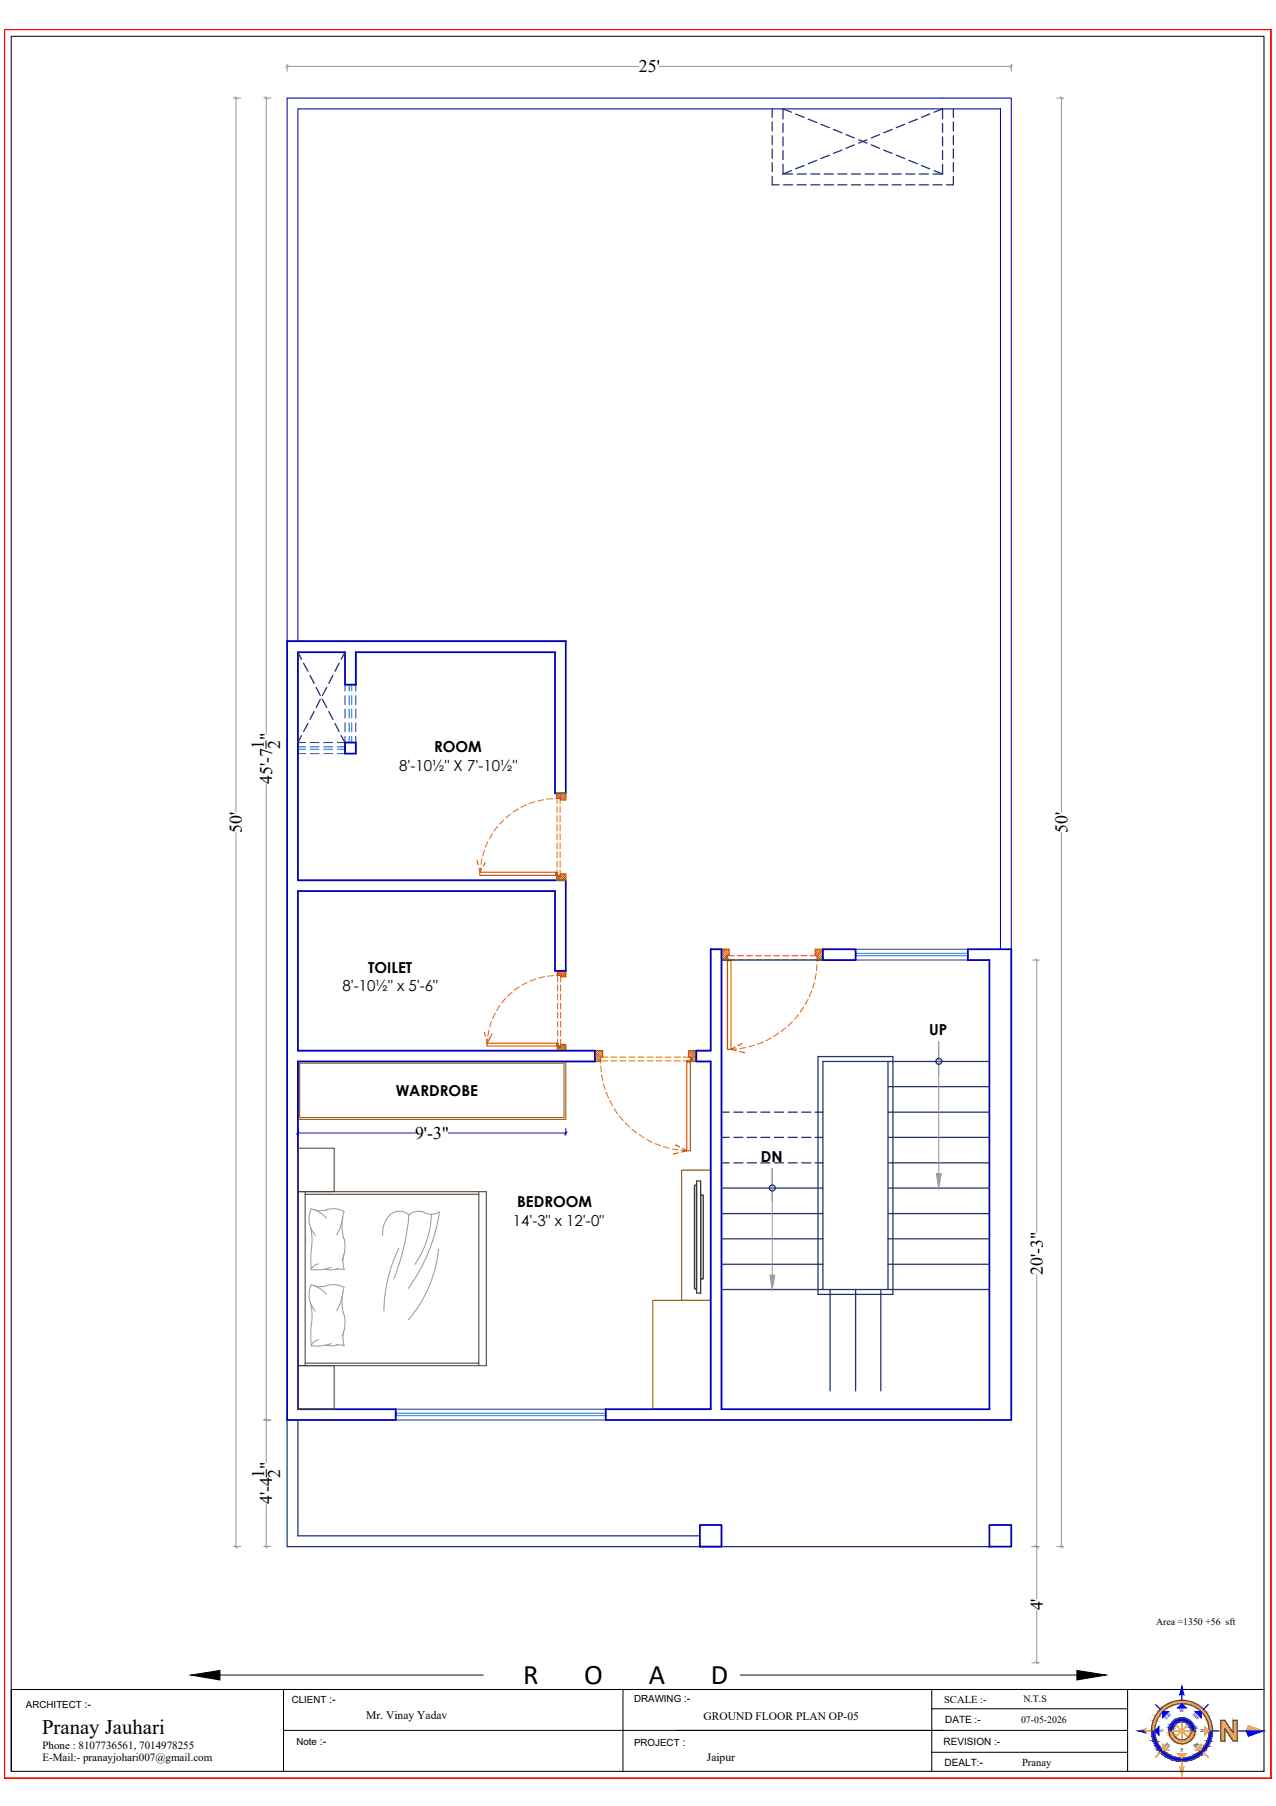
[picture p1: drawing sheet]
<svg xmlns="http://www.w3.org/2000/svg" width="210mm" height="297mm" viewBox="0 0 210 297" stroke-linecap="round" stroke-linejoin="round" font-family="sans-serif">
<!-- layer: Door -->
<g fill="none" stroke="#dd6e00" stroke-width=".21">
<path d="M91.6 130.5h1.5v1.1h-.9v-.4h-.6zM91.6 130.5v.1M91.9 130.5l-.3 .4M92.3 130.5l-.7 .7M92.6 130.5l-.8 .7M92.9 130.5l-.8 .7M93.1 131.5l-.1 .1M93.1 131.2l-.4 .4M93.1 130.9l-.7 .7M93.1 130.6l-.9 .8M78.5 141.5l.1 .7M78.8 142.8l.2 .7 .2-.6"/>
<path d="M78.9 143.5h12.7v.5h-12.7zM79.8 141.9l-.3 .5M91.5 143.6h.1M91.5 143.8h.1M91.5 143.8v.1M91.6 144h.6v-.3h.9v1.1h-1.5zM91.6 143.5v.1M91.6 143.8h.1M91.6 143.6h.1M91.6 143.8v.1M91.6 143.6h-.2h.2M91.6 143.8h-.2h.2"/>
<path d="M91.6 144v.1M91.6 143.5v.4M91.7 143.9v.1M91.7 143.8l.1 .2M91.7 159.7h1.4v1h-.8v-.3h-.6zM91.7 144v.1h.4v-.1M91.7 144l.1 .3v-.3M91.8 144.1h.1M91.8 159.7l-.1 .1M91.9 144l-.3 .4M92 144v.3l.1-.3M92 144.1h.1"/>
<path d="M92.1 159.7l-.4 .4M92.1 144.1h-.1M92.3 143.7l-.1 .1M92.3 159.7l-.6 .6M92.6 143.7l-1 1M92.6 159.7l-.7 .7M92.9 159.7l-.7 .7M92.9 143.7l-1.1 1.1M93.1 159.8l-.8 .8M93.1 144.7l-.1 .1M93.1 144.4l-.4 .4M93.1 144.1l-.7 .7"/>
<path d="M93.1 143.8l-1 1M118.7 156.1h1.3v1h-.4v.8h-.9zM118.8 156.1l-.1 .1M119.2 156.1l-.5 .4M119.4 157.4h.1M119.4 157.6h.1M119.5 157.3h.1M119.5 157.6h.1M119.5 156.1l-.8 .8M119.5 157.3v.1M119.5 157.6v.1M119.6 157.3l-.1 .4 .2 .1"/>
<path d="M119.6 157.3l-.3 .1h.3M119.6 157.4h.1M119.6 157.6h.1M119.6 157.6h-.3h.4l.1 .2M119.6 157.4l-.4 .5M119.6 157.8l-.1 .1M119.7 157.8h.5M119.7 157.8l.1 .3v-.3M119.8 157.8h.1M119.8 157.9h.1M119.8 156.1l-1.1 1.2M120 156.3l-1.3 1.3"/>
<path d="M120 156.7l-1.2 1.2M120 157.1h-.1M120.1 157.8v.3zM120.1 157.9h.1M134.1 156.1h1.3v1.8h-.9v-.8h-.4zM134.2 156.1l-.1 .1M134.6 156.1l-.5 .4M134.9 156.1l-.8 .8M135.3 156.1l-1.1 1M135.4 156.3l-.9 .9M135.4 156.7l-.9 .9M135.4 157.1l-.8 .8"/>
<path d="M135.4 157.4l-.5 .5M135.4 157.8l-.1 .1M79.7 169.8l.1 .6M80.9 170.1l-.8 1.5h11.6v.4h-11.6l-.1-1M91.6 171.7h.1M91.6 171.9h.1M91.6 171.6v.1M91.7 172.1h.6v-.3h.8v1h-1.4zM91.7 171.7h-.2l.2-.1v.4M91.7 171.9h.1M91.7 171.9h-.2l.2 .1M91.7 172l.1 .1h.4"/>
<path d="M91.7 171.9l.1 .4 .1-.2M91.8 172.1l-.1 .1M91.8 172.2h.1M91.8 172.1h.1M91.9 172.2h.1M91.9 172.1h.1M92 172.1l-.3 .3M92.1 172.2h.1M92.1 172.1h.1M92.1 172.1v.2v-.2M92.3 171.8h.1M92.6 171.8l-.9 .9"/>
<path d="M92.9 171.8l-1 1M93.1 160.6l-.1 .1M93.1 160.3l-.4 .4M93.1 160.1l-.7 .6M93.1 172.7l-.1 .1M93.1 172.4l-.4 .4M93.1 172.2l-.7 .6M93.1 171.9l-.9 .9M97.9 172.8h1.2v1h-.4v.8h-.8zM97.9 173l.8 .9M97.9 173.4l.8 .9M97.9 173.7l.8 .9"/>
<path d="M97.9 174.1l.4 .5M97.9 174.5v.1M97.9 172.8l1.1 1M98.3 172.8l.8 .8M98.7 172.8l.4 .4M99 172.8h.1M113.1 174.5h.1M113.1 174.5v.3v-.3M113.1 174.6h.1M113.3 172.8h1.2v1.8h-.8v-.8h-.4zM113.3 173l1.2 1.3M113.3 173.4l1.2 1.2"/>
<path d="M113.3 173.7v.1M113.4 172.8l1.1 1.1M113.4 174.5v.3v-.3M113.4 174.5h.1M113.4 174.6h.1M113.5 174.6h-.1M113.7 173.9v.5M113.7 174h.2l-.2 .1M113.7 174h.1M113.7 174.3h.1M113.7 174.3h.2l-.3 .1-.1 .1h-.5M113.7 174.1l.4 .5"/>
<path d="M113.7 174.5v.1M113.7 174.3l-.2 .2M113.7 172.8l.8 .8M113.8 174h.1M113.8 174.3h.1M114.1 172.8l.4 .4M114.5 172.8h.1M120.9 172.2l-.6 .4v-14.8h-.6v14.8h.6l.8 .2M121.7 172.9l.8 .2M122.1 171.6l-.7 .4M111.1 188.3l.7 .3M111.5 189.6l-.8 .2"/>
<path d="M112.3 188.9l.7 .4v-14.8h.6v14.8h-.6l-.9 .2"/>
</g>
<g fill="none" stroke="#dd6e00" stroke-width=".16">
<path d="M79.7 139.8l-.3 1M80.2 138.4l-.3 .9M81 137.1l-.5 .9M81.9 135.9l-.6 .8M82.9 134.8l-.7 .8M84 133.9l-.7 .6M85.2 133.1l-.8 .5M86.6 132.4l-.9 .4M88 131.9l-1 .3M89.4 131.5l-.9 .2M90.9 131.4h-1M91.4 131.3h.7h-.5h.5v.9"/>
<path d="M91.6 131.3v.9M91.6 132.7v.9M91.6 134.2v1M91.6 135.6v1.1M91.6 137.2v.9M91.6 138.6v1M92.1 132.7v.9M92.1 134.2v1M92.1 135.6v1.1M92.1 137.2v.9M92.1 138.6v1M79.1 142.7l-.1 .8"/>
<path d="M79.3 141.2l-.2 1M91.6 143.1v.9h.5v-.9M91.6 140.1v1M91.6 141.6v1M92.1 140.1v1M92.1 141.6v1M120.8 157.2h-1.1v.6h1.1M121.3 157.2h1M121.3 157.8h1M122.8 157.2h1M122.8 157.8h1M124.3 157.2h1"/>
<path d="M124.3 157.8h1M125.8 157.2h1M125.8 157.8h1M127.3 157.2h1M127.3 157.8h1M128.8 157.2h1M128.8 157.8h1M130.2 157.2h1.1M130.2 157.8h1.1M131.8 157.2h.9M131.8 157.8h.9M133.3 157.2h1.1v.6v-.6"/>
<path d="M133.3 157.8h1.1M134.4 158.6l-.1 1M134.4 157.2v1M80.2 170.9l-.1 .7M80.4 169.4l-.2 1M80.8 168l-.3 1M81.5 166.6l-.4 1M82.2 165.4l-.5 .8M83.2 164.2l-.7 .8M84.2 163.2l-.7 .7M85.4 162.3l-.8 .6M86.7 161.6l-.9 .5"/>
<path d="M88.1 161l-.9 .4M89.6 160.7l-1 .2M91 160.4l-1 .2M91.5 160.4h.7M91.7 170.9v1.1h.5v-1.1M91.7 160.4v1.1M91.7 162v1M91.7 163.5v1M91.7 165v1M91.7 166.5v1M91.7 168v1M91.7 169.5v.9"/>
<path d="M92.2 160.4h-.5h.5v1.1M92.2 162v1M92.2 163.5v1M92.2 165v1M92.2 166.5v1M92.2 168v1M92.2 169.5v.9M98.8 173.9v.6v-.6h1.2M98.8 174.5h1.2M98.8 173.9v.9M98.8 175.3l.1 1M99 176.8l.2 1"/>
<path d="M99.3 178.3l.3 .9M99.7 179.7l.4 .9M100.5 173.9h1M100.5 174.5h1M102 173.9h.9M102 174.5h.9M103.4 173.9h1.1M103.4 174.5h1.1M104.9 173.9h1M104.9 174.5h1M106.5 173.9h.9M106.5 174.5h.9"/>
<path d="M107.9 173.9h1M107.9 174.5h1M109.4 173.9h1M109.4 174.5h1M110.9 173.9h1M110.9 174.5h1M112.4 173.9h1.2v.6h-1.2M121.2 172.5l-.9 .1M122.7 172.3l-1 .2M124.1 171.9l-.9 .3M125.5 171.4l-.9 .3M126.9 170.7l-.9 .5"/>
<path d="M128.1 169.9l-.8 .6M129.3 169l-.8 .7M130.4 168l-.7 .7M131.3 166.9l-.6 .7M132.2 165.7l-.6 .8M132.9 164.3l-.5 .9M133.5 163l-.4 .9M134 161.6l-.3 .9M134.3 160.1l-.2 1M100.3 181l.5 .9M101 182.3l.6 .9M101.9 183.6l.6 .7"/>
<path d="M102.9 184.7l.7 .7M104 185.7l.7 .7M105.1 186.6l.8 .6M106.4 187.4l.9 .5M107.7 188.1l1 .3M109.1 188.6l1 .2M110.6 189l.9 .1M112 189.2l1 .1"/>
</g>
<!-- layer: furn -->
<path d="M49 174.6h44.1v9.5h-44.1zM49.3 174.9h43.5v8.9h-43.5zM112.1 192.4h4.8v21.5h-4.8zM107.4 213.9h9.5v17.9h-9.5z" fill="none" stroke="#954a00" stroke-width=".17"/>
<!-- layer: FUR. -->
<path d="M114.2 194.9h.4v17.1h-.4zM114.6 194.2h.7v18.5h-.7zM115.3 196.6h.4v13.8h-.4z" fill="none" stroke="#4e3524" stroke-width=".21"/>
<!-- layer: WIN -->
<g fill="none" stroke="#105689" stroke-width=".16">
<path d="M56.8 113.7v-1.1h1.7v1.1M56.8 114.4v1.5M56.8 116.6v1.5M56.8 118.9v1.5M58.5 114.4v1.5M58.5 116.6v1.5M58.5 118.9v1.5M50.3 122.1h-1.3v1.9h1.3M51 124h1.5M51 122.1h1.5M53.2 124h1.5M53.2 122.1h1.5"/>
<path d="M55.5 122.1h1.3v1.9h-1.3M56.8 121.1v1h1.7v-1M140.7 156.1h18.5v1.8h-18.5zM65.1 231.8h34.5v1.8h-34.5z"/>
</g>
<g fill="none" stroke="#007fff" stroke-width=".16">
<path d="M57.4 113.7v-1.1h.5v1.1M57.4 114.4v1.5M57.4 116.6v1.5M57.4 118.9v1.5M57.9 114.4v1.5M57.9 116.6v1.5M57.9 118.9v1.5M50.3 122.9h-1.3v.3h1.3M51 123.2h1.5M51 122.9h1.5M53.2 123.2h1.5M53.2 122.9h1.5"/>
<path d="M55.5 122.9h1.3v.3h-1.3M57.4 121.1v1h.5v-1M140.7 156.8h18.5v.4h-18.5zM65.1 232.5h34.5v.3h-34.5z"/>
</g>
<!-- layer: Staircase -->
<g fill="none" stroke="#22346e" stroke-width=".21">
<path d="M127 17.9v1.4M130.2 18.5l-1.4-.6v1.7M130.9 18.8l1.4 .5M133 19.6l1.4 .6M150.9 19.6l-1.4 .6M152.9 18.8l-1.3 .5M153.7 18.5l1.4-.6v1.7M156.8 17.9v1.4M127 20.1v1.4M127 22.3v1.5M127 24.5v1.5M127 26.8v1.4"/>
<path d="M127 29v1.4h1.2M128.8 20.3v1.5M128.8 22.5v1.5M128.8 24.8v1.4M128.8 27v1.6M128.8 28.6h1.6M128.9 30.4h1.5M130.2 28.1l-1.4 .5M131.1 28.6h1.5M131.1 30.4h1.5M132.3 27.2l-1.4 .6M133.4 28.6h1.5"/>
<path d="M133.4 30.4h1.5M134.4 26.4l-1.4 .5M135 20.4l1.4 .6M135.6 28.6h1.5M135.6 30.4h1.5M136.4 25.5l-1.4 .6M137.1 21.3l1.4 .5M137.8 28.6h1.5M137.8 30.4h1.5M138.5 24.7l-1.4 .5M139.2 22.1l1.3 .6M140.1 28.6h1.4"/>
<path d="M140.1 30.4h1.4M140.5 23.8l-1.3 .6M141.3 23l1.3 .5M142.3 28.6h1.5M142.3 30.4h1.5M142.6 23l-1.3 .5M143.3 23.8l1.4 .6M144.6 28.6h1.4M144.6 30.4h1.4M144.7 22.1l-1.4 .6M145.4 24.7l1.4 .5M146.8 28.6h1.4"/>
<path d="M146.8 30.4h1.4M146.8 21.3l-1.4 .5M147.4 25.5l1.4 .6M148.8 20.4l-1.4 .6M149 28.6h1.5M149 30.4h1.5M149.5 26.4l1.4 .5M151.2 28.6h1.5M151.2 30.4h1.5M151.6 27.2l1.3 .6M153.5 28.6h1.6M153.5 30.4h1.5"/>
<path d="M153.7 28.1l1.4 .5M155.1 20.3v1.5M155.1 22.5v1.5M155.1 24.8v1.4M155.1 27v1.6M156.8 29v1.4h-1.1M156.8 20.1v1.4M156.8 22.3v1.5M156.8 24.5v1.5M156.8 26.8v1.4M49 107.3l.6 1.1M49.9 109.1l.8 1.3"/>
<path d="M50.7 119l-.8 1.3M51 111.1l.7 1.3M51.7 117l-.7 1.3M52 113.1l.7 1.3M52.7 115l-.7 1.4M53 115l.7 1.4M53.7 113.1l-.7 1.3M54.1 117l.7 1.3M54.8 111.1l-.7 1.3M55.1 119l.7 1.3M55.8 109.1l-.7 1.3M56.8 107.3l-.7 1.1"/>
<path d="M49.6 121l-.6 1.1M56.1 121l.7 1.1M118.7 157.9h16.7M134.6 173.8h12.3v39.1h-12.3zM146.1 178.7h16.7M146.1 174.6v37.5M162.8 174.6h-27.4v37.5M118.7 182.9h1.3M118.7 187.1h1.3M118.7 191.3h1.3M118.7 199.6h16.7M118.7 195.4h16.7"/>
<path d="M120.7 182.9h1.5M120.7 187.1h1.5M120.7 191.3h1.5M122.9 182.9h1.5M122.9 187.1h1.5M122.9 191.3h1.5M125.2 182.9h1.4M125.2 187.1h1.4M125.2 191.3h1.4M127.4 182.9h1.5M127.4 187.1h1.5M127.4 191.3h1.5"/>
<path d="M129.7 182.9h1.4M129.7 187.1h1.4M129.7 191.3h1.4M131.9 182.9h1.5M131.9 187.1h1.5M131.9 191.3h1.5M134.1 182.9h1.3M134.1 187.1h1.3M134.1 191.3h1.3M146.1 182.9h16.7M146.1 187.1h16.7M146.1 191.3h16.7"/>
<path d="M146.1 199.6h16.7M146.1 195.4h16.7M118.7 212.1h44.1M118.7 207.9h16.7M118.7 203.8h16.7M136.6 212.1v16.7M140.7 212.1v16.7M144.9 212.1v16.7M146.1 207.9h16.7M146.1 203.8h16.7M47.2 233.6v20.8h115.6M49 233.6v19h66.1"/>
<circle cx="154.4" cy="174.6" r=".49"/>
<circle cx="127" cy="195.4" r=".49"/>
</g>
<!-- layer: WALL -->
<path d="M47.2 105.5h45.9v25h-1.8v-23.2h-32.8v5.3h-1.7v-5.3h-7.8v37.5h44.1v14.9h-1.8v-13.1h-42.3v26.2h48.9v1.8h-48.9v57.2h16.1v1.8h-17.9zM56.8 122.1h1.7v1.9h-1.7zM116.9 156.1h1.8v75.7h44.1v-73.9h-3.6v-1.8h7.2v77.5h-66.8v-1.8h17.3v-57.2h-2.4v-1.8h2.4zM135.4 156.1h5.3v1.8h-5.3zM115.1 250.8h3.6v3.6h-3.6zM162.8 250.8h3.6v3.6h-3.6z" fill="none" stroke="#0000b8" stroke-width=".3"/>
<path d="M47.2 105.5v-89.4h119.2v140M49 105.5v-87.6h115.6v138.2" fill="none" stroke="#0000b8" stroke-width=".17"/>
<!-- layer: KITCHEN -->
<g fill="none" stroke="#989898" stroke-width=".16">
<path d="M38.4 16.1h1.2M38.8 16v117.6M43.4 16.1h1.2M43.8 16v104.7M47.1 10.9h58M47.2 10.5v1.2M108.4 10.9h58M166.4 10.5v1.2M173.8 16.1h1.2M174.6 16v117.6M38.8 136.9v117.6M43.8 129v111.5"/>
<path d="M174.6 136.9v117.6M169.7 157.9h1.3M170.5 157.8v44.9M154.4 176.7v-5.4v21.7M127 197.5v-5.3v17.5M170.5 209.6v53.4M43.4 233.6h1.2M38.4 254.4h1.2M43.4 254.4h1.2M43.8 247.4v7.1M169.7 254.4h1.3M173.8 254.4h1.2"/>
<path d="M169.7 273.5h1.3M170.5 264.9v8.7"/>
</g>
<!-- layer: 0 -->
<path d="M38.6 15.9l.4 .4M43.6 15.9l.4 .4M47.4 10.7l-.4 .4M166.6 10.7l-.5 .4M174.4 15.9l.4 .4M170.3 157.7l.5 .4M43.6 233.3l.4 .4M38.6 254.2l.4 .4M43.6 254.2l.4 .4M170.3 254.2l.5 .4M174.4 254.2l.4 .4M170.3 273.3l.5 .3" fill="none" stroke="#989898" stroke-width=".16"/>
<!-- layer: schemeDresi -->
<g fill="#ffbf00" stroke="#ffbf00" stroke-width=".16">
<path d="M193.5 279.7h.9h.9z"/>
<path d="M191.2 286.9l1.1 1h-1.1z"/>
<path d="M196.6 287.9l1-1v1z"/>
<path d="M193.7 288.5h1.4l-.7 .7z"/>
<path d="M187.3 284.7l1.2-.4-.2 .4z"/>
<path d="M198.2 284l.7 .7-.7 .7z"/>
<path d="M205.3 283.8l2.5 .9h-2.8z"/>
<path d="M200.8 283l1.6 1.3-.9-1.3zM200.8 283l1.6 1.3h-1.6z"/>
<path d="M202.8 283l.7 2v-2zM202.8 283l.7 2h-.7z"/>
<path d="M201.5 284.3l1.3 .7-.4-.7zM201.5 284.3l1.3 .7h-.9z"/>
<path d="M201.9 285l1.6 1.3v-1.3zM201.9 285l1.6 1.3h-.7z"/>
<path d="M200.8 284.3l.7 2v-2zM200.8 284.3l.7 2h-.7z"/>
<path d="M193.5 279.7l2.6 .3-.8-.3zM192.7 280l.8-.3 2.6 .3z"/>
<path d="M192.7 280l4 .2-.6-.2zM192.1 280.2l.6-.2 4 .2z"/>
<path d="M194.8 280.2l2.1 .1zM194.8 280.2l2.1 .1z"/>
<path d="M192.1 280.2l1.3 .1 .6-.1zM191.9 280.3l.2-.1 1.3 .1z"/>
<path d="M195.4 280.3l1.6 .1zM195.4 280.3l1.6 .1z"/>
<path d="M191.9 280.3h1.5zM191.9 280.3l1.3 .1z"/>
<path d="M195.7 280.4l1.7 .3-.4-.3zM195.7 280.4l1.7 .3h-1z"/>
<path d="M191.8 280.4l.6 .3 .8-.3zM191.4 280.7l.4-.3 .6 .3z"/>
<path d="M196.4 280.7l1.2 .1-.2-.1zM196.4 280.7l1.2 .1h-.9z"/>
<path d="M191.4 280.7l.8 .1 .2-.1zM191.2 280.8l.2-.1 .8 .1z"/>
<path d="M196.7 280.8l1.2 .3-.3-.3zM196.7 280.8l1.2 .3h-.8z"/>
<path d="M191.2 280.8l.5 .3 .5-.3zM191.2 280.8l.5 .3h-.8z"/>
<path d="M197.1 281.1l1.2 .4-.4-.4zM197.1 281.1l1.2 .4h-.8z"/>
<path d="M190.9 281.1l.4 .4 .4-.4zM190.9 281.1l.4 .4h-.7z"/>
<path d="M197.5 281.5l.9 .2-.1-.2zM197.5 281.5l.9 .2h-.7z"/>
<path d="M190.6 281.5l.5 .2 .2-.2zM190.6 281.5l.5 .2h-.7z"/>
<path d="M197.7 281.7l1.1 .5-.4-.5zM197.7 281.7l1.1 .5h-.7z"/>
<path d="M190.4 281.7l.3 .5 .4-.5zM190.4 281.7l.3 .5h-.6z"/>
<path d="M198.1 282.2l.7 .1v-.1zM198.1 282.2l.7 .1h-.6z"/>
<path d="M190.1 282.2l.5 .1 .1-.1zM190.1 282.2l.5 .1h-.6z"/>
<path d="M198.2 282.3l.9 .7-.3-.7zM198.2 282.3l.9 .7h-.6z"/>
<path d="M190 282.3l.3 .7 .3-.7zM190 282.3l.3 .7h-.6z"/>
<path d="M198.5 283l.7 .1-.1-.1zM198.5 283l.7 .1h-.6z"/>
<path d="M189.7 283l.5 .1 .1-.1zM189.7 283l.5 .1h-.5z"/>
<path d="M198.6 283.1l.8 .7-.2-.7zM198.6 283.1l.8 .7h-.6z"/>
<path d="M189.7 283.1l.3 .7 .2-.7zM189.7 283.1l.3 .7h-.5z"/>
<path d="M198.8 283.8h.6zM198.8 283.8h.6z"/>
<path d="M189.5 283.8h.5zM189.5 283.8h.5z"/>
<path d="M198.8 283.8l.7 .9-.1-.9zM198.8 283.8l.7 .9h-.6z"/>
<path d="M189.5 283.8l.4 .9 .1-.9zM189.5 283.8l.4 .9h-.5z"/>
<path d="M195.9 284.7l.6 .3 .1-.3zM195.9 284.7l.6 .3h-.6z"/>
<path d="M192.3 284.7l.6 .3v-.3zM192.3 284.7l.6 .3h-.6z"/>
<path d="M195.9 285l.6 .1v-.1zM195.9 285l.6 .1h-.6z"/>
<path d="M192.3 285l.6 .1v-.1zM192.3 285l.6 .1h-.6z"/>
<path d="M195.9 285.1l.6 .1v-.1zM195.9 285.1l.6 .1h-.7z"/>
<path d="M192.3 285.1l.7 .1-.1-.1zM192.3 285.1l.7 .1h-.7z"/>
<path d="M195.8 285.2l.6 .3 .1-.3zM195.8 285.2l.6 .3h-.7z"/>
<path d="M192.3 285.2l.8 .3-.1-.3zM192.3 285.2l.8 .3h-.7z"/>
<path d="M195.7 285.5h.7zM195.7 285.5h.7z"/>
<path d="M192.4 285.5h.7zM192.4 285.5h.7z"/>
<path d="M195.7 285.5l.6 .2 .1-.2zM195.7 285.5l.6 .2h-.8z"/>
<path d="M192.4 285.5l.9 .2-.2-.2zM192.4 285.5l.9 .2h-.8z"/>
<path d="M195.5 285.7l.7 .1 .1-.1zM195.5 285.7l.7 .1h-.8z"/>
<path d="M192.5 285.7l.9 .1-.1-.1zM192.5 285.7l.9 .1h-.8z"/>
<path d="M195.4 285.8l.8 .1v-.1zM195.3 285.9l.1-.1 .8 .1z"/>
<path d="M192.6 285.8l.9 .1zM192.6 285.8l.9 .1z"/>
<path d="M195.3 285.9l.8 .1 .1-.1zM195.1 286l.2-.1 .8 .1z"/>
<path d="M192.6 285.9l1.1 .1-.2-.1zM192.6 285.9l1.1 .1h-.9z"/>
<path d="M195.1 286l.9 .1 .1-.1zM194.9 286.1l.2-.1 .9 .1z"/>
<path d="M192.8 286l1.2 .1zM192.8 286l1.2 .1z"/>
<path d="M194.9 286.1h1.1zM194.8 286.1h1.2z"/>
<path d="M192.8 286.1h1.2zM192.8 286.1h1.2z"/>
<path d="M194.8 286.1l1.1 .1 .1-.1zM194.5 286.2l.3-.1 1.1 .1z"/>
<path d="M192.9 286.1l1.4 .1zM192.9 286.1l1.4 .1z"/>
<path d="M192.9 286.2l2.8 .2 .2-.2zM192.9 286.2l2.8 .2h-2.6z"/>
<path d="M193.1 286.4l2.3 .2 .3-.2zM193.1 286.4l2.3 .2h-2z"/>
<path d="M193.4 286.6l1.6 .2 .4-.2zM193.4 286.6l1.6 .2h-1.2z"/>
<path d="M193.8 286.8h1.2zM193.8 286.8h.8z"/>
<path d="M194.4 290.8v1l.4-1.2zM194 290.6l.4 .2v1z"/>
</g>
<!-- layer: PLOT HATCH -->
<g fill="none" stroke="#545454" stroke-width=".21">
<path d="M189.4 284.7h.5M192.3 284.7h.6M195.9 284.7h.7M198.9 284.7h.6M200.8 283h.7l1.3 2v-2h.7v3.3h-.7l-1.3-2v2h-.7z"/>
<circle cx="194.4" cy="284.7" r="5"/>
<circle cx="194.4" cy="284.7" r="4.5"/>
<circle cx="194.4" cy="284.7" r="2.14"/>
<circle cx="194.4" cy="284.7" r="1.5"/>
</g>
<g fill="#00f" stroke="#00f" stroke-width=".16">
<path d="M192.7 289.4h3.4l-.8 .2z"/>
<path d="M187.3 284.7h1l.2 .3z"/>
<path d="M189.9 284.7l.8-.7v1.4z"/>
<path d="M191.2 281.5h1.1l-1.1 1z"/>
<path d="M193.7 280.9l.7-.7 .7 .7z"/>
<path d="M196.6 281.5h1v1z"/>
<path d="M205 284.7h2.8l-2.5 .9z"/>
<path d="M194.2 282.5l.8 .1zM193.8 282.6l.4-.1 .8 .1z"/>
<path d="M193.8 282.6l1.6 .1-.4-.1zM193.4 282.7l.4-.1 1.6 .1z"/>
<path d="M193.4 282.7l2.3 .3-.3-.3zM193.1 283l.3-.3 2.3 .3z"/>
<path d="M193.1 283l2.8 .2-.2-.2zM193.1 283l2.8 .2h-3z"/>
<path d="M194.5 283.2h1.5zM194.5 283.2h1.5z"/>
<path d="M192.9 283.2h1.4zM192.9 283.2h1.1z"/>
<path d="M194.8 283.2l1.2 .1zM194.8 283.2l1.2 .1z"/>
<path d="M192.9 283.2h1.1zM192.9 283.2l1.1 .1z"/>
<path d="M194.9 283.3h1.2zM194.9 283.3h1.2z"/>
<path d="M192.8 283.3h.9h.3zM192.8 283.3h.9h-.9z"/>
<path d="M195.1 283.3l1.1 .2-.1-.2zM195.1 283.3l1.1 .2h-.9z"/>
<path d="M192.8 283.3l.7 .2 .2-.2zM192.8 283.3l.7 .2h-.9z"/>
<path d="M195.3 283.5h.9zM195.3 283.5h.9z"/>
<path d="M192.6 283.5h.8h.1zM192.6 283.5h.8h-.8z"/>
<path d="M195.4 283.5l.9 .2-.1-.2zM195.4 283.5l.9 .2h-.8z"/>
<path d="M192.6 283.5l.7 .2 .1-.2zM192.6 283.5l.7 .2h-.8z"/>
<path d="M195.5 283.7l.9 .2-.1-.2zM195.5 283.7l.9 .2h-.7z"/>
<path d="M192.5 283.7l.6 .2 .2-.2zM192.5 283.7l.6 .2h-.7z"/>
<path d="M195.7 283.9h.7zM195.7 283.9h.7z"/>
<path d="M192.4 283.9h.7zM192.4 283.9h.7z"/>
<path d="M195.7 283.9l.8 .2-.1-.2zM195.7 283.9l.8 .2h-.7z"/>
<path d="M192.4 283.9l.6 .2 .1-.2zM192.4 283.9l.6 .2h-.7z"/>
<path d="M195.8 284.1l.7 .2v-.2zM195.8 284.1l.7 .2h-.6z"/>
<path d="M192.3 284.1l.6 .2 .1-.2zM192.3 284.1l.6 .2h-.6z"/>
<path d="M195.9 284.3l.6 .1v-.1zM195.9 284.3l.6 .1z"/>
<path d="M192.3 284.3l.6 .1v-.1zM192.3 284.3l.6 .1h-.6z"/>
<path d="M195.9 284.4l.7 .3-.1-.3zM195.9 284.4l.7 .3h-.7z"/>
<path d="M192.3 284.4l.6 .3v-.3zM192.3 284.4l.6 .3h-.6z"/>
<path d="M198.9 284.7l.5 .8 .1-.8zM198.9 284.7l.5 .8h-.6z"/>
<path d="M189.4 284.7l.6 .8-.1-.8zM189.4 284.7l.6 .8h-.5z"/>
<path d="M198.8 285.5l.6 .1v-.1zM198.8 285.5l.6 .1h-.6z"/>
<path d="M189.5 285.5l.5 .1v-.1zM189.5 285.5l.5 .1h-.5z"/>
<path d="M198.8 285.6l.4 .7 .2-.7zM198.8 285.6l.4 .7h-.6z"/>
<path d="M189.5 285.6l.7 .7-.2-.7zM189.5 285.6l.7 .7h-.5z"/>
<path d="M198.6 286.3l.5 .1 .1-.1zM198.6 286.3l.5 .1h-.6z"/>
<path d="M189.7 286.3l.6 .1-.1-.1zM189.7 286.3l.6 .1h-.6z"/>
<path d="M198.5 286.4l.3 .7 .3-.7zM198.5 286.4l.3 .7h-.6z"/>
<path d="M189.7 286.4l.9 .7-.3-.7zM189.7 286.4l.9 .7h-.6z"/>
<path d="M198.2 287.1l.6 .1v-.1zM198.1 287.2l.1-.1 .6 .1z"/>
<path d="M190 287.1l.7 .1-.1-.1zM190 287.1l.7 .1h-.6z"/>
<path d="M198.1 287.2l.3 .5 .4-.5zM198.1 287.2l.3 .5h-.7z"/>
<path d="M190.1 287.2l1 .5-.4-.5zM190.1 287.2l1 .5h-.7z"/>
<path d="M197.7 287.7l.6 .2 .1-.2zM197.5 287.9l.2-.2 .6 .2z"/>
<path d="M190.4 287.7l.9 .2-.2-.2zM190.4 287.7l.9 .2h-.7z"/>
<path d="M197.5 287.9l.4 .3 .4-.3zM197.5 287.9l.4 .3h-.8z"/>
<path d="M190.6 287.9l1.1 .3-.4-.3zM190.6 287.9l1.1 .3h-.8z"/>
<path d="M197.1 288.2l.5 .3 .3-.3zM196.7 288.5l.4-.3 .5 .3z"/>
<path d="M190.9 288.2l1.3 .3-.5-.3zM190.9 288.2l1.3 .3h-1z"/>
<path d="M196.7 288.5l.7 .2 .2-.2zM196.4 288.7l.3-.2 .7 .2z"/>
<path d="M191.2 288.5l1.2 .2-.2-.2zM191.2 288.5l1.2 .2h-1z"/>
<path d="M196.4 288.7l.6 .3 .4-.3zM195.7 289l.7-.3 .6 .3z"/>
<path d="M191.4 288.7l1.8 .3-.8-.3zM191.4 288.7l1.8 .3h-1.4z"/>
<path d="M195.7 289h1.3zM195.4 289.1h1.5z"/>
<path d="M191.8 289l1.6 .1zM191.8 289l1.6 .1z"/>
<path d="M195.4 289.1h1.3h.2zM194.8 289.1h.6h1.3z"/>
<path d="M191.9 289.1h2.1zM191.9 289.1h2.1z"/>
<path d="M192.1 289.1l4 .3 .6-.3zM192.1 289.1l4 .3h-3.4z"/>
<path d="M192.7 289.4l.8 .2h1.8zM193.5 289.6h1.8l-.9 .1z"/>
<path d="M194.4 277.5l.4 1.3-.4-.2zM194.4 277.5l-.4 1.3 .4-.2z"/>
</g>
<!-- layer: schemeDresi -->
<path d="M188.3 284.7h1.1M190.9 288.2l-.8 .8M192.9 284.7h3h-3M193.3 283.6l2.2 2.2M194.4 283.2v3M194.4 289.7v1.1M195.5 283.6l-2.2 2.2M198 288.2l.7 .8" fill="none" stroke="#ffbf00" stroke-width=".25"/>
<!-- layer: PLOT HATCH -->
<path d="M194.4 278.6v1.1M190.1 280.4l.8 .7M193.3 283.6l2.2 2.2M195.5 283.6l-2.2 2.2M198.7 280.4l-.7 .7M199.5 284.7h1M203.7 284.7h1.3" fill="none" stroke="#00f" stroke-width=".21"/>
<!-- layer: Text -->
<path d="M1.8 6h206.1v285.3h-206.1zM46.6 277.9v13.4M102.5 277.9v13.4M153.3 277.9v13.4M185.5 277.9v13.4M207.9 277.9h-206.1v13.4M46.6 284.6h138.9M153.3 281.1h32.2M153.3 288.2h32.2" fill="none" stroke="#000" stroke-width=".17"/>
<!-- layer: Tital -->
<path d="M.7 4.8h208.4v287.7h-208.4z" fill="none" stroke="#f00" stroke-width=".3"/>
<!-- layer: Walls -->
<path d="M31.4 275.5l4.8-.8v1.6zM177.2 274.7l4.7 .8-4.7 .8z" fill="#000" stroke="#000" stroke-width=".16"/>
<path d="M36.2 275.5h43.3M121.8 275.5h55.4" fill="none" stroke="#000" stroke-width=".16"/>
<!-- layer: KITCHEN -->
<path d="M43.8 121.8v1.3M43.8 241.7v1.3" fill="none" stroke="#000" stroke-width=".16"/>
<g fill="#989898" stroke="#989898" stroke-width=".16">
<path d="M154 193h.8l-.4 2.4z"/>
<path d="M126.6 209.7h.9l-.5 2.4z"/>
</g>
<!-- layer: FUR. -->
<path d="M49 188.8h6v7.2h-6zM49 196h31v28.6h-31zM50.2 196.4h28.6M50.2 196v28.6M78.8 196v28.6M49 224.6h6v7.2h-6zM50.2 224.2h28.6" fill="none" stroke="#4e3524" stroke-width=".16"/>
<g fill="none" stroke="#989898" stroke-width=".16">
<path d="M51.7 199l1.3 .7 .7 .7M53.7 199a3.6 3.6 0 0 1 2.9 .3l-.3 1.9v1.3l.3 1.3M53.7 199a3.7 3.7 0 0 1-2.5-.2 4 4 0 0 0 .7 4.4M64.1 199.8a2.31 2.31 0 0 1 3.2 0M64.2 199.8a4.2 4.2 0 0 0-1.2 3.4M67.3 199.8a35.8 35.8 0 0 1-2.5 10.6M71 199.7a15.3 15.3 0 0 1-2.7 8.2M72.2 199.3a2.35 2.35 0 0 1-2.5 0 2.43 2.43 0 0 0-2.4 .5M72.3 199.3a28.3 28.3 0 0 1-5.2 12.6M51.1 201.9l.2 1.8-.1 1.8M51.1 214.3a13.1 13.1 0 0 1 0 4.8l.1 2.2M51.2 205.5v3.3"/>
<path d="M51.7 211.5l1.3 .7 .7 .7M52.4 207.9a1.55 1.55 0 0 0-1.2 .9M53.7 211.5a3.6 3.6 0 0 1 2.9 .2M53.7 211.5a3.7 3.7 0 0 1-2.5-.2 4 4 0 0 0 .7 4.4M54.5 208.5l-1.6 .3h-1.7M55.6 208.6l-.8 .3-1.3-.2M56.4 200.1l-.4 1.6-.6 1.4M56.4 212.6l-.4 1.5-.6 1.5M56.6 206.3l-.2 1.5 .2 1-.6-.1-.7 .1M56.6 218.8l-.2 1.5 .2 1-.6-.1h-.7M56.6 211.8l-.3 1.9v1.3l.3 1.3M56.6 203.8l.1 1.8-.4 1.7"/>
<path d="M56.6 216.3l.1 1.8-.4 1.7M65.6 205.3a24.3 24.3 0 0 0-2.5 10.4M72.1 205.5a21 21 0 0 1-4.9 11.6M52.4 220.4a1.55 1.55 0 0 0-1.2 .9M54.5 221l-1.6 .4h-1.7M55.6 221.1l-.8 .2-1.3-.1"/>
</g>
<!-- layer: WALL -->
<path d="M48.9 186.4h19.5M49 185.5v1.2M73.7 186.4h19.5M93.1 185.5v1.2" fill="none" stroke="#0000b8" stroke-width=".16"/>
<!-- layer: 0 -->
<path d="M49.2 186.1l-.4 .5M93.3 186.1l-.4 .5" fill="none" stroke="#0000b8" stroke-width=".16"/>
<g font-size="4.7">
<text x="86" y="277">R</text>
<text x="96.1" y="277">O</text>
<text x="106.7" y="277">A</text>
<text x="117" y="277">D</text>
</g>
<text font-size="3.4" x="6.9" y="285.2">Pranay Jauhari</text>
<g font-size="2.9">
<text x="105.1" y="11.9">25'</text>
<text x="43.4" y="123.2" transform="rotate(-90 43.4 123.2)">1</text>
<text x="46.1" y="123.1" transform="rotate(-90 46.1 123.1)">2</text>
<text x="44.8" y="129" transform="rotate(-90 44.8 129)">45'-7 &quot;</text>
<text x="39.8" y="137" transform="rotate(-90 39.8 137)">50'</text>
<text x="175.6" y="137" transform="rotate(-90 175.6 137)">50'</text>
<text x="68.3" y="187.3">9'-3&quot;</text>
<text x="171.5" y="209.6" transform="rotate(-90 171.5 209.6)">20'-3&quot;</text>
<text x="43.5" y="243" transform="rotate(-90 43.5 243)">1</text>
<text x="46.1" y="243" transform="rotate(-90 46.1 243)">2</text>
<text x="44.8" y="247.4" transform="rotate(-90 44.8 247.4)">4'-4 &quot;</text>
<text x="171.6" y="264.9" transform="rotate(-90 171.6 264.9)">4'</text>
</g>
<g font-size="2.5">
<text x="71.4" y="123.7">ROOM</text>
<text x="65.6" y="126.7">8'-10½&quot; X 7'-10½&quot;</text>
<text x="60.6" y="160.1">TOILET</text>
<text x="56.3" y="163.1">8'-10½&quot; x 5'-6&quot;</text>
<text x="152.9" y="170.2">UP</text>
<text x="65.1" y="180.3">WARDROBE</text>
<text x="125.2" y="191.1">DN</text>
<text x="84.3" y="201.6">14'-3&quot; x 12'-0&quot;</text>
<text x="85.1" y="198.5">BEDROOM</text>
</g>
<g font-size="1.9">
<text x="60.2" y="282.8">Mr. Vinay Yadav</text>
<text x="115.7" y="282.9">GROUND FLOOR PLAN OP-05</text>
<text x="116.3" y="289.7">Jaipur</text>
</g>
<g font-size="1.8">
<text x="7" y="287.6">Phone : 8107736561, 7014978255</text>
<text x="7" y="289.6">E-Mail:- pranayjohari007@gmail.com</text>
</g>
<g font-size="1.7">
<text x="155.3" y="280">SCALE :-</text>
<text x="168.1" y="290.4">Pranay</text>
</g>
<g font-size="1.6">
<text x="190.2" y="267.3">Area =1350 +56 sft</text>
<text x="4.3" y="280.9">ARCHITECT :-</text>
<text x="48" y="280.1">CLIENT :-</text>
<text x="104.3" y="279.9">DRAWING :-</text>
<text x="168.3" y="279.9">N.T.S</text>
<text x="48.8" y="286.9">Note :-</text>
<text x="104.3" y="287.2">PROJECT :</text>
<text x="155.2" y="287">REVISION :-</text>
<text x="155.5" y="283.4">DATE :-</text>
<text x="168" y="283.4">07-05-2026</text>
<text x="155.4" y="290.4">DEALT:-</text>
</g>
<g font-size=".7" fill="#00f">
<text x="194" y="281.6">W</text>
<text x="190.8" y="284.4" transform="rotate(90 190.8 284.4)">S</text>
<text x="191.8" y="283" transform="rotate(-45 191.8 283)">SW</text>
<text x="196.1" y="282.1" transform="rotate(44 196.1 282.1)">NW</text>
</g>
<g font-size=".7">
<text x="192.6" y="287.2" transform="rotate(-135 192.6 287.2)">SE</text>
<text x="194.6" y="287.6" transform="rotate(-180 194.6 287.6)">E</text>
<text x="196.9" y="286.5" transform="rotate(135 196.9 286.5)">NE</text>
<text x="197.5" y="284.4" transform="rotate(90 197.5 284.4)">N</text>
</g>
</svg>
